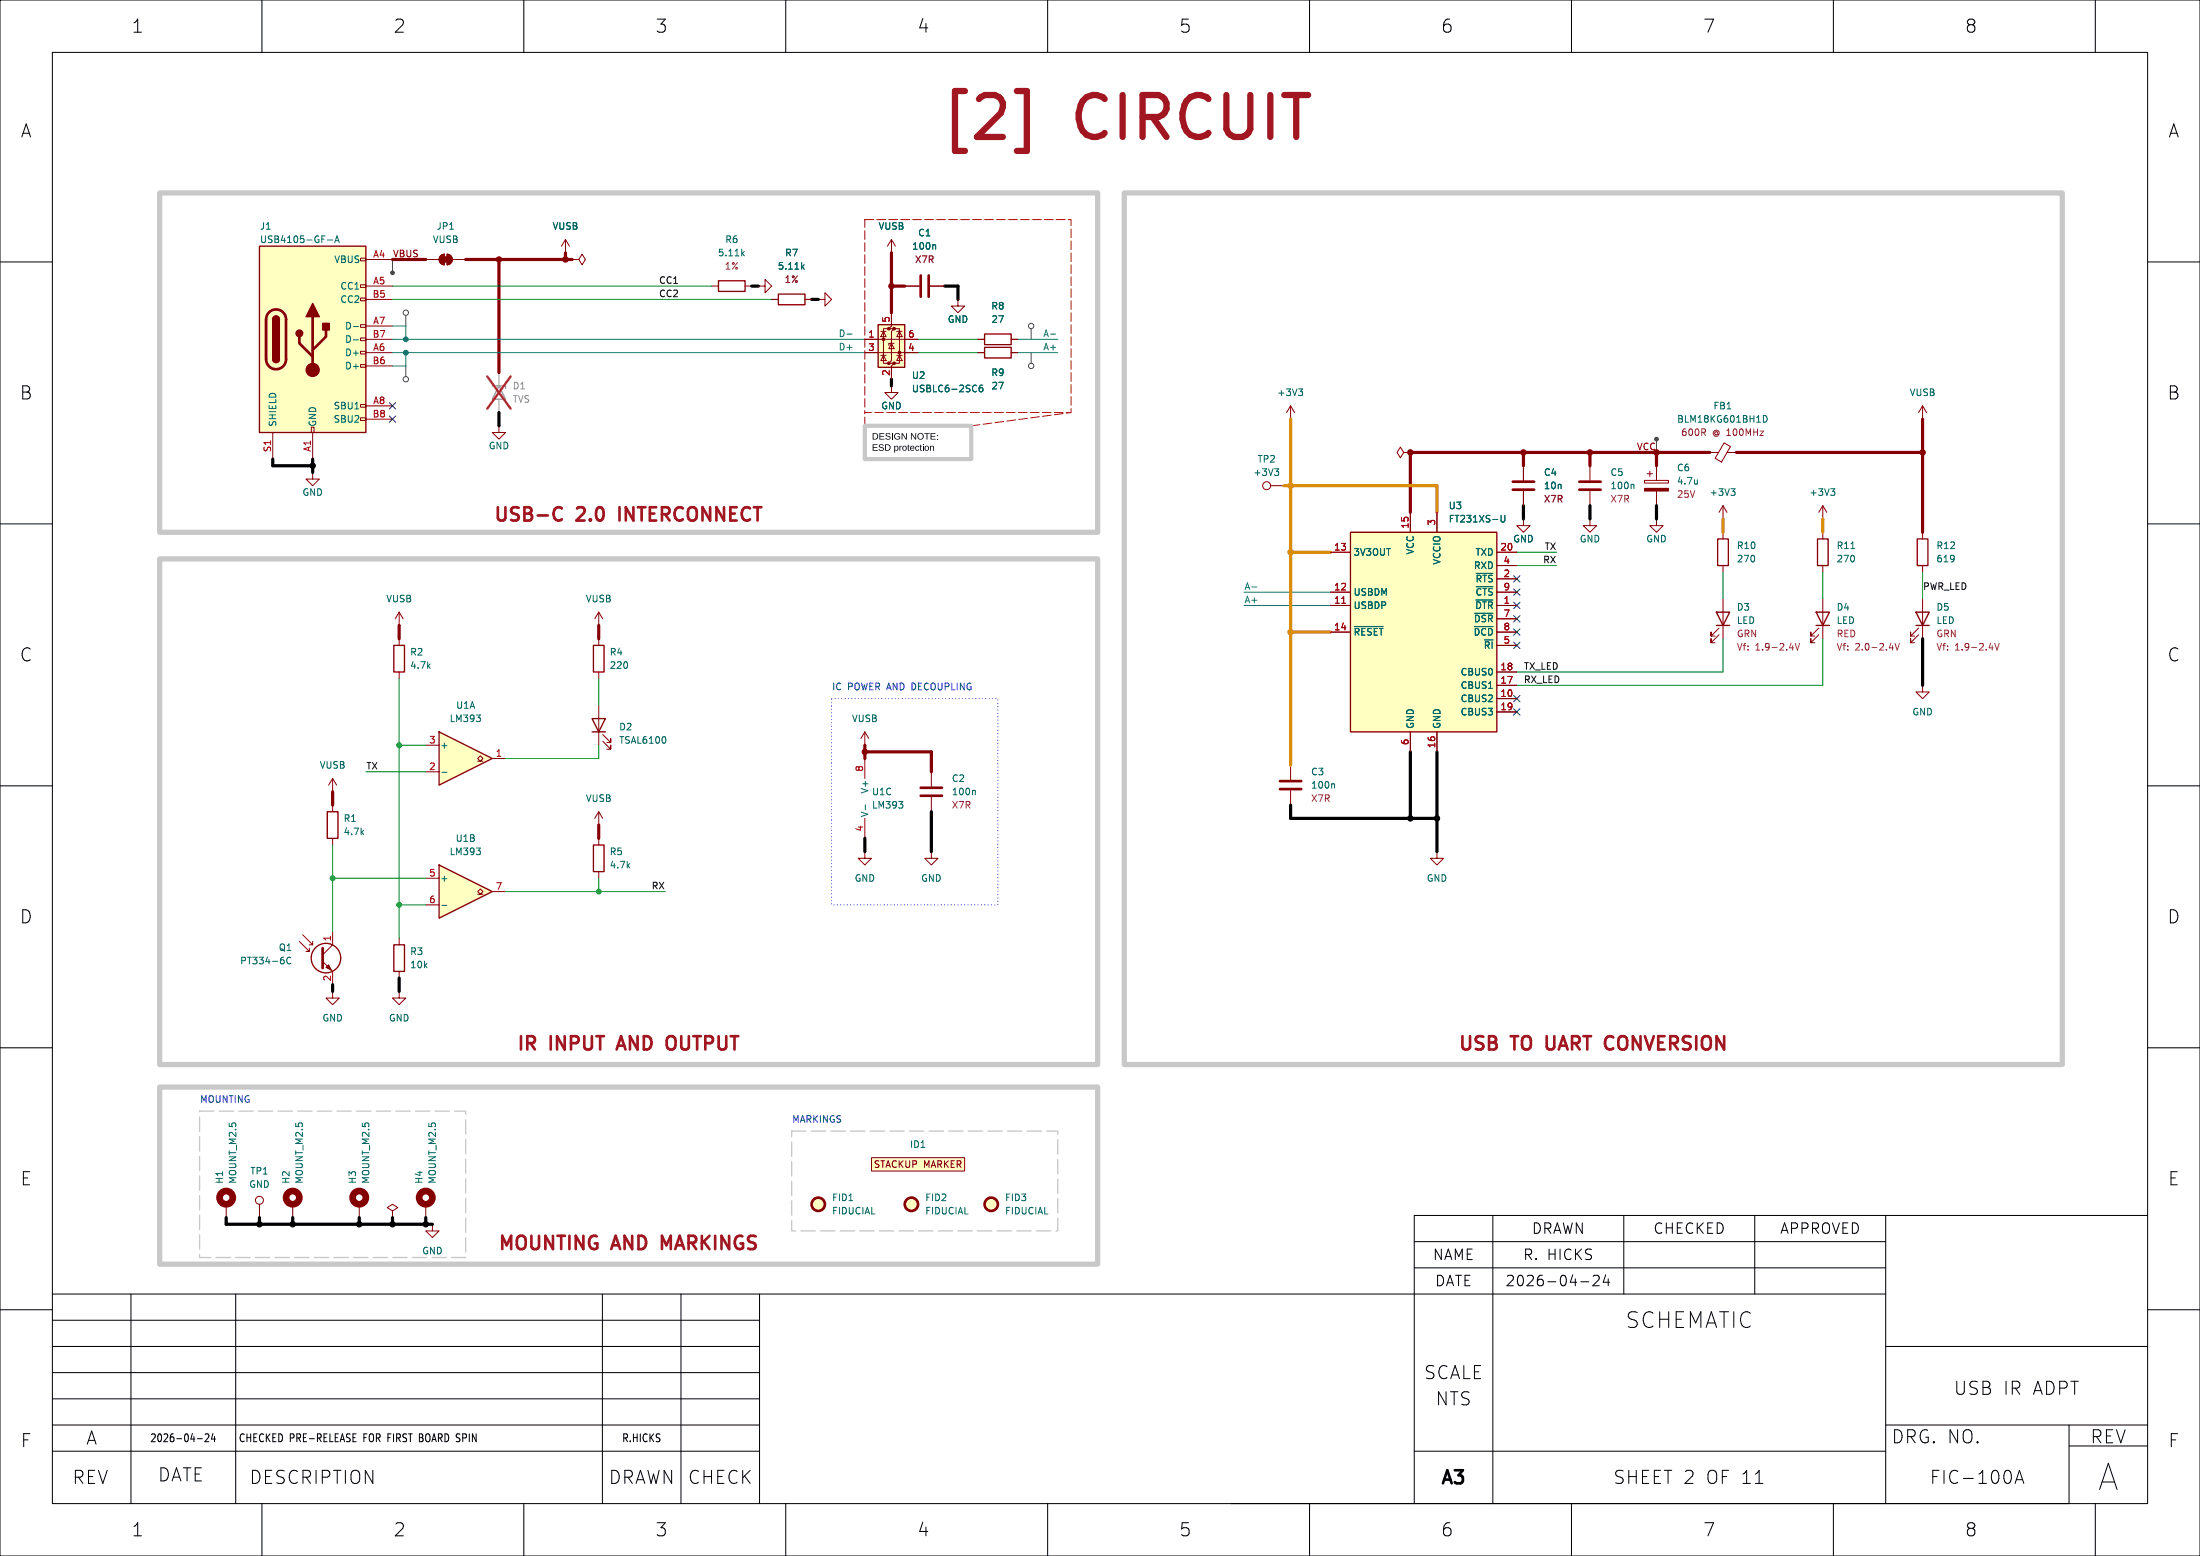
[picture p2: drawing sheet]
<svg xmlns="http://www.w3.org/2000/svg" width="420mm" height="297mm" viewBox="0 0 420 297" stroke-linecap="round" stroke-linejoin="round" font-family="sans-serif">
<g fill="none" stroke="#000" stroke-width=".19">
<path d="M0 0h420v297h-420zM10 10h400v277h-400zM50 0v10M100 0v10M150 0v10M200 0v10M250 0v10M300 0v10M350 0v10M400 0v10M0 50h10M410 50h10"/>
<path d="M0 100h10M410 100h10M0 150h10M410 150h10M0 200h10M410 200h10M270 237h90M285 232v55M310 232v15M335 232v15M360 232v55M410 232h-140v55"/>
<path d="M0 250h10M10 247h350M10 257h135M10 252h135M25 247v40M45 247v40M115 247v40M130 247v40M145 247v40M270 242h90M301.8 244.7h1.5M304.2 243.6l.2-.2 .7 .1a.54 .54 0 0 1 .1 .8l-1.1 1.1h1.2"/>
<path d="M306.5 243.3l-.4 1.5h1.2M307 244.1v1.3M360 257h50M410 250h10M10 277h135M10 272h135M10 267h135M10 262h135M37.7 274.6h.9M39.2 273.8l.4-.1 .3 .4-.8 1.1h.8M40.7 273.6l-.3 1.1h.7M41 274.2v1"/>
<path d="M270 277h90M360 272h50M395 272v15h-160M395 276h15M50 287v10M100 287v10M150 287v10M200 287v10M250 287v10M300 287v10M350 287v10M384.7 283.2l.8-2.5 .9 2.5"/>
<path d="M384.9 282.4h1.2M400 287v10"/>
</g>
<path d="M182.9 57.2v1.2h1.2l-1.2 1.3-1.3-1.3h1.3M182.9 57.2h.1M170.2 73.7v1.2h1.2l-1.2 1.3-1.3-1.3h1.3M170.2 73.7h.1M186.7 67.3h1.3M193 67.3h1.3M114.3 157.5h.1M114.3 154.9l-.8 1.3M114.3 154.9l.8 1.3M114.3 154.9v2.6M274.3 162.6v1.2h1.3l-1.3 1.3-1.3-1.3h1.3M274.3 162.6h.1" fill="none" stroke="#840000" stroke-width=".19"/>
<path d="M188 66.3h5v2h-5z" fill="none" stroke="#840000" stroke-width=".25"/>
<path d="M167.6 62h5.1v8.1h-5.1z" fill="#ffffc2"/>
<g fill="#840000" stroke="#840000" stroke-width=".19">
<circle cx="168.7" cy="64.8" r=".25"/>
<circle cx="169.7" cy="62.7" r=".25"/>
<circle cx="169.7" cy="69.3" r=".25"/>
<circle cx="170.7" cy="62.7" r=".25"/>
<circle cx="170.7" cy="69.3" r=".25"/>
<circle cx="171.7" cy="67.3" r=".25"/>
</g>
<g fill="none" stroke="#840000" stroke-width=".19">
<path d="M109.2 49.5h1.3l.6-1 .7 1-.7 1-.6-1M109.2 49.5h.1M144.8 54.6h1.2v-1.3l1.3 1.3-1.3 1.3v-1.3M144.8 54.6h.1M156.2 57.2h1.3v-1.3l1.2 1.3-1.2 1.2v-1.2M156.2 57.2h.1M170.2 59.7v2.5l-.5 .5h1l-.5 .5v5.6l-.5 .5h1l-.5 .6v2.5M165.1 64.8h10.2M165.1 67.3h10.2M168.1 67.8h1.1M168.1 63.2h1.1M168.7 63.2l.5 1.1h-1.1z"/>
<path d="M168.7 67.8l.5 1h-1.1zM169.7 62.7h-1v6.6h1M170.2 65.5l.5 1h-1zM170.7 65.5h-1v.4M170.7 62.7h1v6.6h-1M171.2 67.8h1M171.2 63.2h1M171.7 63.2l.5 1.1h-1zM171.7 67.8l.5 1h-1z"/>
</g>
<path d="M167.6 62h5.1v8.1h-5.1z" fill="none" stroke="#840000" stroke-width=".25"/>
<path d="M187.5 73.5l-.3 .1a.86 .86 0 0 0 0 1.2l.4-.1v-.5l-.2-.2-.4 .1-.1 .1" fill="none" stroke="#006464" stroke-width=".19"/>
<path d="M94 73.7h2.5v.5M95.2 73.7l1.3 2.5h-2.5z" fill="none" stroke="#9c9b98" stroke-width=".25"/>
<path d="M95.2 71.1v2.6M95.2 76.2v2.5" fill="none" stroke="#9c9b98" stroke-width=".19"/>
<path d="M93 71.9l4.5 6.1M97.5 71.9l-4.5 6.1" fill="none" stroke="#e12e31" stroke-width=".46"/>
<path d="M83.8 139.7l10.2 5.1-10.2 5.1z" fill="#ffffc2"/>
<path d="M365.8 116.8h2.5l-1.3 2.6zM365.8 119.4h2.5M75.2 123.2h2v5.1h-2zM83.8 139.7l10.2 5.1-10.2 5.1zM113.3 123.2h2v5.1h-2zM62.5 154.9h2v5.1h-2zM113.3 161.3h2v5.1h-2z" fill="none" stroke="#840000" stroke-width=".25"/>
<g fill="none" stroke="#840000" stroke-width=".19">
<path d="M366.3 119.9l-1.6 1.5v-.7v.7h.8M367 114.3v7.6M76.2 121.9v1.3M76.2 128.3v1.2M114.3 121.9v1.3M114.3 128.3v1.2M366.3 121.2l-1.6 1.5v-.8v.8h.8M63.5 153.7v1.2M81.3 142.2h2.5M81.3 147.3h2.5M91.2 145.3h.5l-.5-.5 .5-.5 .5 .5-.5 .5h.5M94 144.8h2.5"/>
<path d="M63.5 160v1.3M114.3 160v1.3M114.3 166.4v1.2"/>
</g>
<path d="M90.9 136.5h.8l-.4 .5M91.7 137.1v.5M84.3 147.4h1" fill="none" stroke="#006464" stroke-width=".19"/>
<path d="M379.7 123.7h.8M380.8 122.8l.4 1.3 .5-1.3" fill="none" stroke="#840084" stroke-width=".19"/>
<path d="M83.8 165.1l10.2 5.1-10.2 5.1z" fill="#ffffc2"/>
<path d="M137.2 53.6h5v2h-5zM148.6 56.1h5.1v2.1h-5.1zM113 137.2h2.6l-1.3 2.5zM113 139.7h2.6M83.8 165.1l10.2 5.1-10.2 5.1z" fill="none" stroke="#840000" stroke-width=".25"/>
<g fill="none" stroke="#840000" stroke-width=".19">
<path d="M81.3 49.5h2.5M84.1 48.8l.7-.3v2a1.02 1.02 0 0 1-.9-.6 1.02 1.02 0 0 1 .2-1.1zM85.3 48.5a1.02 1.02 0 0 1 1.1 1 1.02 1.02 0 0 1-1.1 1zM86.4 49.5h2.5M107.9 48.3h.1M107.9 45.7l-.7 1.3M107.9 45.7l.8 1.3M107.9 45.7v2.6M135.9 54.6h1.3M142.2 54.6h1.3M147.3 57.2h1.3M153.7 57.2h1.2"/>
<path d="M170.2 48.3h.1M170.2 45.7l-.8 1.3M170.2 45.7l.7 1.3M170.2 45.7v2.6M172.7 54.6h2.8M177.5 54.6h2.8M328.9 99.1h.1M328.9 96.5l-.7 1.3M328.9 96.5l.8 1.3M328.9 96.5v2.6M76.2 119.4h.1M76.2 116.8l-.8 1.3"/>
<path d="M76.2 116.8l.8 1.3M76.2 116.8v2.6M114.3 119.4h.1M114.3 116.8l-.8 1.3M114.3 116.8l.8 1.3M114.3 116.8v2.6M114.3 134.6v7.6M165.1 139.7l-.8 1.3M165.1 139.7l.8 1.3M165.1 139.7v2.5M63.5 151.1h.1M63.5 148.6l-.8 1.3"/>
<path d="M63.5 148.6l.8 1.3M63.5 148.6v2.5M115.1 141.5l1.5 1.5v-.8v.8h-.8M115.1 140.2l1.5 1.5v-.7v.7h-.8M165.1 142.2h.1M165.1 144.8v3.8M165.1 156.2v3.8M177.8 147.3v2.8M177.8 152.1v2.8M81.3 167.6h2.5M81.3 172.7h2.5M91.2 170.7h.5l-.5-.5 .5-.5 .5 .5-.5 .5h.5"/>
<path d="M94 170.2h2.5M165.1 162.6v1.2h1.3l-1.3 1.3-1.3-1.3h1.3M165.1 162.6h.1M177.8 162.6v1.2h1.3l-1.3 1.3-1.3-1.3h1.3M177.8 162.6h.1M49.5 229.9v2.5M55.9 229.9v2.5M68.6 229.9v2.5M74.9 231.1l1-.6-1-.6-1 .6 1 .6v1.3M74.9 232.4h.1"/>
<circle cx="49.5" cy="229.1" r=".76"/>
</g>
<g fill="none" stroke="#006464" stroke-width=".19">
<path d="M141.7 48.4l.4 .4M142.1 48l-.5 .5M153.2 50.9l.3 .5M153.5 50.5l-.5 .5M178.4 46.7l.2 .2v.7M330.4 93.3h.8l-.4 .5M331 93.8l.2 .2v.3l-.2 .3M127 140.7l.1 .4-.1 .6M165.2 153.6v1M171.6 153h.7l-.4 .5M172.3 153.6v.5M186 150.9l.2 .1v.7"/>
<path d="M84.3 172.8h1M90.9 161.9h.8l-.4 .5M91.7 162.5v.5"/>
</g>
<path d="M175.8 52.6v4M177.3 52.6v4M175.8 150.4h4M175.8 151.9h4" fill="none" stroke="#840000" stroke-width=".51"/>
<g fill="none" stroke="#840000" stroke-width="1.3">
<circle cx="55.9" cy="228.6" r="1.27"/>
<circle cx="68.6" cy="228.6" r="1.27"/>
</g>
<g fill="#840000" stroke="#840000" stroke-width=".19">
<path d="M84.6 49h1v1h-1z"/>
<path d="M84.1 48.8l.7-.3v2a1.02 1.02 0 0 1-.9-.6 1.02 1.02 0 0 1 .2-1.1z"/>
<path d="M85.3 48.5a1.02 1.02 0 0 1 1.1 1 1.02 1.02 0 0 1-1.1 1z"/>
</g>
<path d="M49.5 47h20.3v35.6h-20.3z" fill="#ffffc2"/>
<g fill="none" stroke="#840000" stroke-width=".19">
<path d="M68.8 49.3h1v.5h-1zM68.8 54.4h1v.5h-1zM68.8 56.9h1v.5h-1zM69.8 49.5h5.1M69.8 54.6h5.1M69.8 57.2h5.1M68.8 62h1v.5h-1zM68.8 64.5h1v.5h-1zM68.8 67.1h1v.5h-1zM68.8 69.6h1v.5h-1zM68.8 77.2h1v.5h-1zM68.8 79.8h1v.5h-1z"/>
<path d="M69.8 62.2h5.1M69.8 64.8h5.1M69.8 67.3h5.1M69.8 69.9h5.1M69.8 77.5h5.1M186.7 64.8h1.3M193 64.8h1.3M246.4 77.5v2.5M246.4 77.5l-.8 1.2M246.4 77.5l.7 1.2M367 77.5v2.5M367 77.5l-.7 1.2"/>
<path d="M367 77.5l.8 1.2M52.1 82.6v5M59.4 81.5h.5v1.1h-.5zM59.7 82.6v5M69.8 80h5.1M242.6 92.7h2.5M246.4 80h.1M268 86.4l-.7-1.1-.6 1.1 .6 1 .7-1h1.2M269.2 86.4h.1M290.8 99.1v1.2h1.3l-1.3 1.3-1.2-1.3h1.2M290.8 99.1h.1M290.8 88.9v2.8"/>
<path d="M290.8 93.7v2.8M303.5 99.1v1.2h1.3l-1.3 1.3-1.2-1.3h1.2M303.5 99.1h.1M303.5 88.9v2.8M303.5 93.7v2.8M313.9 91.7h4.6v.5h-4.6zM314.5 90.4h1M315 89.9v1M316.2 99.1v1.2h1.3l-1.3 1.3-1.2-1.3h1.2M316.2 99.1h.1M316.2 88.9v2.8M316.2 93.7v2.8"/>
<path d="M326.4 86.4h1.6M329.1 84.5l1.3 .7-1.7 3-1.3-.7zM329.7 86.4h1.8M348 99.1h.1M348 96.5l-.8 1.3M348 96.5l.7 1.3M348 96.5v2.6M367 80h.1M328.2 119.9l-1.6 1.5v-.7v.7h.8M328.9 101.6v1.3M328.9 108v1.2M328.9 114.3v7.6"/>
<path d="M347.2 119.9l-1.5 1.5v-.7v.7h.8M348 101.6v1.3M348 108v1.2M348 114.3v7.6M367 101.6v1.3M367 108v1.2M328.2 121.2l-1.6 1.5v-.8v.8h.8M347.2 121.2l-1.5 1.5v-.8v.8h.8M367 130.8v1.3h1.3l-1.3 1.3-1.2-1.3h1.2M367 130.8h.1M246.4 146.1v2.7M246.4 150.9v2.8"/>
<circle cx="241.8" cy="92.7" r=".76"/>
</g>
<path d="M49.5 47h20.3v35.6h-20.3zM52.1 61a.64 .64 0 0 1 .6-.7 .64 .64 0 0 1 .6 .7M52.1 68.6a.64 .64 0 0 0 .6 .6 .64 .64 0 0 0 .6-.6M188 63.8h5v2h-5zM327.7 116.8h2.5l-1.3 2.6zM327.7 119.4h2.5M327.9 102.9h2v5.1h-2zM346.7 116.8h2.5l-1.2 2.6zM346.7 119.4h2.5M347 102.9h2v5.1h-2zM366 102.9h2v5.1h-2z" fill="none" stroke="#840000" stroke-width=".25"/>
<path d="M51.4 59.6a1.9 1.9 0 0 1 2-.4 1.9 1.9 0 0 1 1.2 1.8v7.6a1.91 1.91 0 0 1-1.9 1.9 1.91 1.91 0 0 1-1.9-1.9v-7.8l.2-.6zM57.1 64.3v1.2l2.6 2.6M59.7 60.5v10.1M62.2 63v1.3l-2.5 2.5M288.8 93.5h4.1M288.8 91.9h4.1M301.5 93.5h4.1M301.5 91.9h4.1M244.3 150.6h4.1M244.3 149.1h4.1" fill="none" stroke="#840000" stroke-width=".51"/>
<g fill="#840000" stroke="#840000" stroke-width=".25">
<path d="M52.1 61h1.2v7.6h-1.2z"/>
<path d="M52.3 60.5a.64 .64 0 0 1 .6-.1 .64 .64 0 0 1 .4 .6h-1.2z"/>
<path d="M52.1 68.6h1.2a.64 .64 0 0 1-.6 .6 .64 .64 0 0 1-.6-.6z"/>
<path d="M59.7 57.9l1.3 2.6h-2.6z"/>
<path d="M61.6 61.7h1.3v1.3h-1.3z"/>
<circle cx="57.1" cy="63.6" r=".63"/>
</g>
<g fill="#840000" stroke="#840000" stroke-width=".19">
<path d="M313.9 93.2h4.6v.5h-4.6z"/>
<circle cx="59.7" cy="70.6" r="1.27"/>
</g>
<g fill="none" stroke="#006464" stroke-width=".19">
<path d="M62.5 45.8h1M63.9 46.3l.4-1.3 .5 1.3M64 45.9h.6M67.5 62.3h.9M67.5 64.9h.9M247.9 74.2h.8l-.4 .5M248.4 74.7l.3 .3v.3l-.3 .2M336.6 79.3a.64 .64 0 0 1 .8 .7 .64 .64 0 0 1-.8 .6zM243.3 89.5h.8l-.4 .5M243.9 90l.2 .2v.3l-.2 .2M311.7 92.4l.2 .2v.7M324 91.6v.8"/>
<path d="M324 92.3h.1M349.5 93.3h.8l-.4 .5M350 93.8l.3 .2v.3l-.3 .3M353.4 104.7h.7M254.6 149.6l.2 .2v.6"/>
</g>
<path d="M341.6 123.7h.8M342.7 122.8l.4 1.3 .5-1.3M360.7 123.7h.8M361.8 122.8l.4 1.3 .4-1.3" fill="none" stroke="#840084" stroke-width=".19"/>
<path d="M257.8 101.6h27.9v38.1h-27.9z" fill="#ffffc2"/>
<path d="M257.8 101.6h27.9v38.1h-27.9zM75.2 180.3h2v5.1h-2z" fill="none" stroke="#840000" stroke-width=".25"/>
<g fill="none" stroke="#840000" stroke-width=".19">
<path d="M269.2 97.8v3.8M274.3 97.8v3.8M254 105.4h3.8M254 113h3.8M254 115.6h3.8M285.7 105.4h3.9M285.7 113h3.9M285.7 115.6h3.9M285.7 108h3.9M285.7 110.5h3.9M285.7 118.1h3.9M254 120.7h3.8"/>
<path d="M269.2 139.7v3.8M274.3 139.7v3.8M285.7 120.7h3.9M285.7 123.2h3.9M285.7 128.3h3.9M285.7 130.8h3.9M285.7 133.4h3.9M285.7 135.9h3.9M76.2 179.1v1.2M76.2 185.4v1.3"/>
</g>
<path d="M256.1 115.2h.8" fill="none" stroke="#a90000" stroke-width=".19"/>
<path d="M286.6 98.4v1l.2 .2h.4l.1-.2v-1M258.5 119.6h5.5M281.5 119.6h3.5M281.5 117.1h3.5M281.8 114.5h3.2M281.8 109.4h3.2M281.8 112h3.2" fill="none" stroke="#006464" stroke-width=".19"/>
<path d="M166.4 221h17.7v2.5h-17.7z" fill="#ffffc2"/>
<g fill="none" stroke="#840000" stroke-width=".19">
<path d="M107.9 48.3h.1M109.2 49.5h.1M144.8 54.6h.1M147.3 57.2h1.3M153.7 57.2h1.2M170.2 48.3h.1M170.2 59.7v2.5M172.7 54.6h2.8M177.5 54.6h2.8M182.9 57.2h.1M165.1 64.8h2.5M165.1 67.3h2.5"/>
<path d="M170.2 73.7h.1M170.2 69.9v2.5M172.7 64.8h2.6M172.7 67.3h2.6M186.7 64.8h1.3M186.7 67.3h1.3M193 64.8h1.3M193 67.3h1.3M59.7 90.2v1.2h1.3l-1.3 1.3-1.3-1.3h1.3M59.7 90.2h.1M95.2 81.3v1.3h1.3l-1.3 1.2-1.2-1.2h1.2M95.2 81.3h.1"/>
<path d="M269.2 97.8v3.8M274.3 97.8v3.8M290.8 99.1h.1M290.8 88.9v2.8M290.8 93.7v2.8M254 105.4h3.8M254 113h3.8M254 115.6h3.8M285.7 105.4h3.9M285.7 113h3.9M285.7 115.6h3.9M285.7 108h3.9"/>
<path d="M285.7 110.5h3.9M285.7 118.1h3.9M254 120.7h3.8M269.2 139.7v3.8M274.3 139.7v3.8M285.7 120.7h3.9M285.7 123.2h3.9M285.7 128.3h3.9M285.7 130.8h3.9M285.7 133.4h3.9M285.7 135.9h3.9M57.1 179.7l2 1.9v-.6"/>
<path d="M57.8 178.4l1.9 1.9v-.6M63.5 177.8v2.5l-1.9 1.9M58.4 181.6h.7M59.1 180.3h.6M61.6 183.5l1.9 1.9v2.6M63.5 189.2v1.3h1.3l-1.3 1.3-1.3-1.3h1.3M63.5 189.2h.1M76.2 189.2v1.3h1.3l-1.3 1.3-1.3-1.3h1.3M76.2 189.2h.1M43.2 229.9v2.5M81.3 229.9v2.5M82.5 233.7v1.2h1.3l-1.3 1.3-1.2-1.3h1.2"/>
<path d="M82.5 233.7h.1M166.4 221h17.7v2.5h-17.7z"/>
</g>
<g fill="none" stroke="#840000" stroke-width="1.3">
<circle cx="43.2" cy="228.6" r="1.27"/>
<circle cx="81.3" cy="228.6" r="1.27"/>
</g>
<g fill="#ffffc2" stroke="#ffffc2" stroke-width=".19">
<circle cx="156.2" cy="229.9" r="1.27"/>
<circle cx="174" cy="229.9" r="1.27"/>
<circle cx="189.2" cy="229.9" r="1.27"/>
</g>
<g fill="none" stroke="#840000" stroke-width=".51">
<path d="M61.6 181v3.8"/>
<circle cx="156.2" cy="229.9" r="1.27"/>
<circle cx="174" cy="229.9" r="1.27"/>
<circle cx="189.2" cy="229.9" r="1.27"/>
</g>
<circle cx="62.2" cy="182.9" r="2.82" fill="none" stroke="#840000" stroke-width=".25"/>
<g fill="#840000" stroke="#840000" stroke-width=".19">
<path d="M62.2 184.7l.5-.5 .5 1z"/>
<circle cx="95.3" cy="49.5" r=".52"/>
<circle cx="108" cy="49.5" r=".52"/>
<circle cx="165.1" cy="143.5" r=".52"/>
<circle cx="170.2" cy="54.6" r=".52"/>
<circle cx="367" cy="86.4" r=".52"/>
<circle cx="316.2" cy="86.4" r=".52"/>
<circle cx="290.8" cy="86.4" r=".52"/>
<circle cx="303.5" cy="86.4" r=".52"/>
<circle cx="269.2" cy="86.4" r=".52"/>
</g>
<path d="M153.2 50.9l.3 .5M153.5 50.5l-.5 .5M178.4 46.7l.2 .2v.7M187.5 73.5l-.3 .1a.86 .86 0 0 0 0 1.2l.4-.1v-.5l-.2-.2-.4 .1-.1 .1M286.6 98.4v1l.2 .2h.4l.1-.2v-1M258.5 119.6h5.5M281.5 119.6h3.5M281.5 117.1h3.5M281.8 114.5h3.2M281.8 109.4h3.2M281.8 112h3.2M55.5 182.8a.6 .6 0 0 0-.8 .5 .6 .6 0 0 0 .6 .7l.2-.1" fill="none" stroke="#006464" stroke-width=".19"/>
<g fill="none" stroke="#484848" stroke-width=".19">
<path d="M74.9 49.5v2.2M77.5 60.2v2M77.5 69.9v2M196.8 62.7v2.1M196.8 67.3v2"/>
<circle cx="77.5" cy="59.7" r=".51"/>
<circle cx="77.5" cy="72.4" r=".51"/>
<circle cx="196.9" cy="69.9" r=".51"/>
<circle cx="196.9" cy="62.2" r=".51"/>
</g>
<g fill="#484848" stroke="#484848" stroke-width=".19">
<circle cx="74.9" cy="52.1" r=".36"/>
<circle cx="316.2" cy="83.8" r=".36"/>
</g>
<path d="M74.9 64.8h90.2M74.9 67.3h90.2M74.9 62.2h2.6v2.6M77.5 67.3v2.6h-2.6M161.7 63.8h1M194.3 64.8h7.6M194.3 67.3h7.6M200.6 63.8h.9M237.5 113h16.5M237.5 115.6h16.5M239 112h.9" fill="none" stroke="#008484" stroke-width=".19"/>
<path d="M165.1 41.9h39.4v36.8h-39.4zM165.1 81.3v-2.6M185.4 81.3l19.1-2.6" fill="none" stroke="#f00" stroke-width=".19" stroke-dasharray="1.7 .6"/>
<g fill="none" stroke="#840000" stroke-width=".61">
<path d="M74.9 49.5h6.4M88.9 49.5h20.3M95.2 49.5v21.6M107.9 48.3v1.2M170.2 54.6h2.5M170.2 48.3v11.4M290.8 86.4v2.5M303.5 86.4v2.5M316.2 86.4v2.5M326.4 86.4h-57.2v11.4M331.5 86.4h35.5M367 80v21.6"/>
<path d="M76.2 119.4v2.5M114.3 119.4v2.5M63.5 151.1v2.6M114.3 157.5v2.5M165.1 142.2v2.6M165.1 143.5h12.7v3.8"/>
</g>
<g fill="none" stroke="#009600" stroke-width=".19">
<path d="M74.9 54.6h61M74.9 57.2h72.4M175.3 67.3h11.4M175.3 64.8h11.4M289.6 105.4h7.6M289.6 108h7.6M328.9 109.2v5.1M348 109.2v5.1M367 109.2v5.1M76.2 129.5v49.6M114.3 129.5v5.1M328.9 121.9v6.4h-39.3"/>
<path d="M348 121.9v8.9h-58.4M69.8 147.3h11.5M76.2 142.2h5.1M114.3 142.2v2.6h-17.8M63.5 161.3v16.5M63.5 167.6h17.8M76.2 172.7h5.1M96.5 170.2h30.5M114.3 167.6v2.6"/>
</g>
<path d="M245.1 92.7h29.2v5.1M246.4 80v66.1M328.9 99.1v2.5M348 99.1v2.5M246.4 105.4h7.6M246.4 120.7h7.6" fill="none" stroke="#dc8e00" stroke-width=".61"/>
<g fill="none" stroke="#000" stroke-width=".61">
<path d="M143.5 54.6h1.3M154.9 57.2h1.3M180.3 54.6h2.6v2.6M95.2 78.7v2.6M170.2 72.4v1.3M52.1 87.6v1.3h7.6M59.7 87.6v2.6M290.8 96.5v2.6M303.5 96.5v2.6M316.2 96.5v2.6M367 121.9v8.9M177.8 154.9v7.7"/>
<path d="M246.4 153.7v2.5h27.9M269.2 143.5v12.7M274.3 143.5v19.1M165.1 160v2.6M63.5 188v1.2M76.2 186.7v2.5M43.2 232.4v1.3h39.3M49.5 232.4v1.3M55.9 232.4v1.3M68.6 232.4v1.3M74.9 232.4v1.3M81.3 232.4v1.3"/>
</g>
<g fill="none" stroke="#000084" stroke-width=".19">
<path d="M74.3 76.9l1.2 1.2M74.3 79.4l1.2 1.2M75.5 76.9l-1.2 1.2M75.5 79.4l-1.2 1.2M289 117.5l1.2 1.2M289 109.9l1.2 1.2M289 112.4l1.2 1.2M289 115l1.2 1.2M290.2 117.5l-1.2 1.2M290.2 109.9l-1.2 1.2M290.2 112.4l-1.2 1.2M290.2 115l-1.2 1.2"/>
<path d="M289 132.7l1.2 1.3M289 135.3l1.2 1.2M289 120l1.2 1.3M289 122.6l1.2 1.2M290.2 132.7l-1.2 1.3M290.2 135.3l-1.2 1.2M290.2 120l-1.2 1.3M290.2 122.6l-1.2 1.2"/>
</g>
<path d="M165.1 81.3h20.3v6.3h-20.3z" fill="none" stroke="#c8c8c8" stroke-width=".8"/>
<g fill="#000">
<path d="M166.6 82.7h.4a.61 .61 0 0 1 .7 .6 .61 .61 0 0 1-.6 .6h-.5v-.1h.4a.48 .48 0 0 0 .5-.5 .48 .48 0 0 0-.5-.5h-.2v1h-.2zM166.6 84.8h.9v.1h-.7v.4h.7v.2h-.7v.4h.8v.1h-1zM167.8 84.9l.6-.1 .3 .3h-.2a.26 .26 0 0 0-.3-.3 .26 .26 0 0 0-.1 .5h.2a.4 .4 0 0 1 .4 .5 .4 .4 0 0 1-.6 .2l-.3-.1-.1-.2h.2a.31 .31 0 0 0 .4 .3 .31 .31 0 0 0 .2-.5l-.6-.2zM167.9 82.7h.9v.1h-.8v.4h.8v.1h-.8v.5h.8v.1h-.9zM169 84.8h.4a.61 .61 0 0 1 .6 .6 .61 .61 0 0 1-.6 .6h-.4v-.1h.4a.48 .48 0 0 0 .5-.5 .48 .48 0 0 0-.5-.5h-.3v1h-.1zM169.1 82.8l.6-.1 .3 .2-.2 .1a.26 .26 0 0 0-.3-.3 .26 .26 0 0 0-.1 .5h.2a.4 .4 0 0 1 .4 .5 .4 .4 0 0 1-.6 .2l-.3-.1-.1-.2h.2a.31 .31 0 0 0 .4 .3 .31 .31 0 0 0 .2-.5l-.7-.2zM170.3 82.7h.1v1.2h-.1zM170.8 82.8l.6-.1 .4 .2-.1 .1a.49 .49 0 0 0-.7 0 .49 .49 0 0 0 0 .7 .49 .49 0 0 0 .7-.1v-.2h-.4v-.1h.5v.4a.67 .67 0 0 1-.9 .1 .67 .67 0 0 1-.1-1zM172.1 82.7h.2l.7 1v-1h.1v1.2h-.2l-.6-1v1h-.2zM173.9 82.7h.2l.7 1-.1-1h.2v1.2h-.2l-.7-1 .1 1h-.2zM175.3 82.8a.62 .62 0 0 1 1 .1 .62 .62 0 0 1-.4 .9 .62 .62 0 0 1-.8-.5h.2a.45 .45 0 0 0 .7 .4 .45 .45 0 0 0 0-.8 .45 .45 0 0 0-.7 .3l-.2 .1zM176.1 84.7h.2v.2h-.2z"/>
<path d="M176.5 82.7h1v.1h-.5v1.1h-.1v-1.1h-.4zM177.7 82.7h.9v.1h-.8v.4h.7v.1h-.7v.5h.8v.1h-.9zM178.9 83h.1v.1h-.1zM178.9 83.7h.1v.2h-.1z"/>
</g>
<path d="M106.2 96.9a.89 .89 0 0 1 1.1 .2M107.3 99.1a.89 .89 0 0 1-1.1 .1M118.6 197.8l-.9 2.5M128.4 197.8l-.8 .1M127.6 200.2l.8 .1" fill="none" stroke="#a21622" stroke-width=".51"/>
<path d="M194.1 17.4h1.9v11.4h-1.9" fill="none" stroke="#a21622" stroke-width="1.2"/>
<path d="M158.7 133.4h31.8v39.3h-31.8z" fill="none" stroke="#0000c2" stroke-width=".19" stroke-dasharray="0 .6"/>
<path d="M30.5 36.8h179v64.8h-179zM214.6 36.8h179.1v166.4h-179.1zM30.5 106.7h179v96.5h-179zM30.5 207.5h179v33.8h-179z" fill="none" stroke="#c8c8c8" stroke-width="1"/>
<path d="M38.1 212.1h50.8v27.9h-50.8zM151.1 215.9h50.8v19h-50.8z" fill="none" stroke="#c8c8c8" stroke-width=".25" stroke-dasharray="2.7 1"/>
<path d="M256.1 115.2h.8" fill="none" stroke="#a90000" stroke-width=".19"/>
<g fill="#009600" stroke="#009600" stroke-width=".19">
<circle cx="76.2" cy="172.7" r=".46"/>
<circle cx="76.2" cy="142.2" r=".46"/>
<circle cx="114.3" cy="170.2" r=".46"/>
<circle cx="63.5" cy="167.6" r=".46"/>
</g>
<g fill="#000" stroke="#000" stroke-width=".19">
<circle cx="59.7" cy="88.9" r=".52"/>
<circle cx="269.2" cy="156.2" r=".52"/>
<circle cx="274.3" cy="156.2" r=".52"/>
<circle cx="49.5" cy="233.7" r=".52"/>
<circle cx="55.9" cy="233.7" r=".52"/>
<circle cx="68.6" cy="233.7" r=".52"/>
<circle cx="74.9" cy="233.7" r=".52"/>
<circle cx="81.3" cy="233.7" r=".52"/>
</g>
<g fill="#008484" stroke="#008484" stroke-width=".19">
<circle cx="77.5" cy="64.8" r=".46"/>
<circle cx="77.5" cy="67.3" r=".46"/>
</g>
<g fill="#dc8e00" stroke="#dc8e00" stroke-width=".19">
<circle cx="246.4" cy="92.7" r=".52"/>
<circle cx="246.4" cy="120.7" r=".52"/>
<circle cx="246.4" cy="105.4" r=".52"/>
</g>
<g font-size="11.1" fill="#a21622">
<text x="179" y="28.3">[2]</text>
<text x="205.4" y="28.3">CIRCUIT</text>
</g>
<text font-size="7" x="400.6" y="284.7">A</text>
<text font-size="4.2" x="310.3" y="253.7">SCHEMATIC</text>
<g font-size="3.5">
<text x="25" y="6.5">1</text>
<text x="75" y="6.5">2</text>
<text x="125" y="6.5">3</text>
<text x="175" y="6.5">4</text>
<text x="225" y="6.5">5</text>
<text x="275" y="6.5">6</text>
<text x="325" y="6.5">7</text>
<text x="375" y="6.5">8</text>
<text x="3.9" y="26.5">A</text>
<text x="413.9" y="26.5">A</text>
<text x="3.8" y="76.5">B</text>
<text x="413.8" y="76.5">B</text>
<text x="3.8" y="126.5">C</text>
<text x="413.8" y="126.5">C</text>
<text x="3.8" y="176.5">D</text>
<text x="413.8" y="176.5">D</text>
<text x="3.9" y="226.5">E</text>
<text x="413.9" y="226.5">E</text>
<text x="271.9" y="263.5">SCALE</text>
<text x="274.1" y="268.5">NTS</text>
<text x="373" y="266.5">USB IR ADPT</text>
<text x="16.4" y="276">A</text>
<text x="361" y="275.7">DRG. NO.</text>
<text x="399.1" y="275.7">REV</text>
<text x="3.9" y="276.5">F</text>
<text x="413.9" y="276.5">F</text>
<text x="13.8" y="283.5">REV</text>
<text x="30.1" y="283">DATE</text>
<text x="47.5" y="283.5">DESCRIPTION</text>
<text x="116.2" y="283.5">DRAWN</text>
<text x="131.3" y="283.5">CHECK</text>
<text x="274.7" y="284">A3</text>
<text x="308" y="283.5">SHEET 2 OF 11</text>
<text x="368.4" y="283.5">FIC-100A</text>
<text x="25" y="293.5">1</text>
<text x="75" y="293.5">2</text>
<text x="125" y="293.5">3</text>
<text x="175" y="293.5">4</text>
<text x="225" y="293.5">5</text>
<text x="275" y="293.5">6</text>
<text x="325" y="293.5">7</text>
<text x="375" y="293.5">8</text>
</g>
<g font-size="3.5" fill="#a21622">
<text x="93.9" y="99.7">USB-C</text>
<text x="110.2" y="99.7">2.0</text>
<text x="119.2" y="99.7">INTERCONNECT</text>
<text x="98.3" y="200.7">IR</text>
<text x="105" y="200.7">INPUT</text>
<text x="119" y="200.7">AND</text>
<text x="129.3" y="200.7">OUTPUT</text>
<text x="278.1" y="200.7">USB</text>
<text x="288.6" y="200.7">TO</text>
<text x="296.2" y="200.7">UART CONVERSION</text>
<text x="94.8" y="238.8">MOUNTING</text>
<text x="117" y="238.8">AND</text>
<text x="127.3" y="238.8">MARKINGS</text>
</g>
<g font-size="2.8">
<text x="292.4" y="235.7">DRAWN</text>
<text x="315.6" y="235.7">CHECKED</text>
<text x="339.8" y="235.7">APPROVED</text>
<text x="273.5" y="240.7">NAME</text>
<text x="273.9" y="245.7">DATE</text>
<text x="287.4" y="245.7">2026-04-24</text>
<text x="290.7" y="240.7">R. HICKS</text>
</g>
<g font-size="2.1">
<text x="28.6" y="275.5">2026-04-24</text>
<text x="45.5" y="275.5">CHECKED PRE-RELEASE</text>
<text x="69.5" y="275.5">FOR FIRST BOARD SPIN</text>
<text x="118.7" y="275.5">R.HICKS</text>
</g>
<g font-size="1.8" fill="#006464">
<text x="49.5" y="44">J1</text>
<text x="49.5" y="46.6">USB4105-GF-A</text>
<text x="82.5" y="46.6">VUSB</text>
<text x="83.3" y="44">JP1</text>
<text x="105.4" y="44">VUSB</text>
<text x="138.4" y="46.6">R6</text>
<text x="167.6" y="44">VUSB</text>
<text x="174" y="47.9">100n</text>
<text x="175.2" y="45.3">C1</text>
<text x="63.7" y="50.4">VBUS</text>
<text x="137" y="49.1">5.11k</text>
<text x="148.4" y="51.7">5.11k</text>
<text x="149.8" y="49.1">R7</text>
<text x="64.9" y="55.5">CC1</text>
<text x="64.9" y="58">CC2</text>
<text x="189.2" y="59.3">R8</text>
<text x="65.8" y="63.1">D-</text>
<text x="65.8" y="65.6">D-</text>
<text x="180.8" y="61.8">GND</text>
<text x="189.2" y="61.8">27</text>
<text x="65.8" y="68.2">D+</text>
<text x="65.8" y="70.7">D+</text>
<text x="189.2" y="72">R9</text>
<text x="174" y="75.1">USBLC6-2SC6</text>
<text x="174" y="72.5">U2</text>
<text x="189.2" y="74.5">27</text>
<text x="243.7" y="75.8">+3V3</text>
<text x="364.5" y="75.8">VUSB</text>
<text x="52.9" y="81.5" transform="rotate(-90 52.9 81.5)">SHIELD</text>
<text x="60.6" y="81.5" transform="rotate(-90 60.6 81.5)">GND</text>
<text x="63.6" y="78.3">SBU1</text>
<text x="63.6" y="80.9">SBU2</text>
<text x="168.1" y="78.3">GND</text>
<text x="320.1" y="80.9">BLM18KG601BH1D</text>
<text x="327" y="78.3">FB1</text>
<text x="93.2" y="86">GND</text>
<text x="240" y="88.5">TP2</text>
<text x="57.7" y="94.8">GND</text>
<text x="239.2" y="91">+3V3</text>
<text x="294.6" y="91">C4</text>
<text x="294.6" y="93.6">10n</text>
<text x="307.3" y="91">C5</text>
<text x="307.3" y="93.6">100n</text>
<text x="320" y="90.1">C6</text>
<text x="320" y="92.7">4.7u</text>
<text x="326.3" y="94.8">+3V3</text>
<text x="345.3" y="94.8">+3V3</text>
<text x="276.5" y="97.4">U3</text>
<text x="276.5" y="99.9">FT231XS-U</text>
<text x="258.3" y="106.3">3V3OUT</text>
<text x="270.1" y="105.9" transform="rotate(-90 270.1 105.9)">VCC</text>
<text x="275.2" y="107.9" transform="rotate(-90 275.2 107.9)">VCCIO</text>
<text x="281.6" y="106.3">TXD</text>
<text x="288.8" y="103.7">GND</text>
<text x="301.5" y="103.7">GND</text>
<text x="314.2" y="103.7">GND</text>
<text x="331.5" y="107.5">270</text>
<text x="331.5" y="105">R10</text>
<text x="350.5" y="107.5">270</text>
<text x="350.5" y="105">R11</text>
<text x="369.6" y="107.5">619</text>
<text x="369.6" y="105">R12</text>
<text x="258.3" y="113.9">USBDM</text>
<text x="281.3" y="108.8">RXD</text>
<text x="281.6" y="111.4">~{RTS}</text>
<text x="281.6" y="113.9">~{CTS}</text>
<text x="73.6" y="115.2">VUSB</text>
<text x="111.7" y="115.2">VUSB</text>
<text x="258.3" y="116.4">USBDP</text>
<text x="281.3" y="119">~{DSR}</text>
<text x="281.5" y="116.4">~{DTR}</text>
<text x="331.5" y="116.8">D3</text>
<text x="331.5" y="119.3">LED</text>
<text x="350.5" y="116.8">D4</text>
<text x="350.5" y="119.3">LED</text>
<text x="369.6" y="116.8">D5</text>
<text x="369.6" y="119.3">LED</text>
<text x="78.2" y="125.3">R2</text>
<text x="116.3" y="125.3">R4</text>
<text x="258.3" y="121.5">~{RESET}</text>
<text x="281.2" y="121.5">~{DCD}</text>
<text x="283.2" y="124.1">~{RI}</text>
<text x="78.2" y="127.9">4.7k</text>
<text x="116.3" y="127.9">220</text>
<text x="278.7" y="129.1">CBUS0</text>
<text x="278.7" y="131.7">CBUS1</text>
<text x="87" y="135.5">U1A</text>
<text x="278.7" y="134.2">CBUS2</text>
<text x="278.7" y="136.8">CBUS3</text>
<text x="365" y="136.8">GND</text>
<text x="83.9" y="143.1">+</text>
<text x="85.7" y="138">LM393</text>
<text x="118.1" y="139.6">D2</text>
<text x="118.1" y="142.2">TSAL6100</text>
<text x="162.5" y="138">VUSB</text>
<text x="270.1" y="139.2" transform="rotate(-90 270.1 139.2)">GND</text>
<text x="275.2" y="139.2" transform="rotate(-90 275.2 139.2)">GND</text>
<text x="60.9" y="146.9">VUSB</text>
<text x="181.6" y="149.5">C2</text>
<text x="250.2" y="148.2">C3</text>
<text x="111.7" y="153.3">VUSB</text>
<text x="166" y="151.6" transform="rotate(-90 166 151.6)">V+</text>
<text x="166.4" y="152">U1C</text>
<text x="166.4" y="154.5">LM393</text>
<text x="181.6" y="152">100n</text>
<text x="250.2" y="150.7">100n</text>
<text x="65.5" y="157.1">R1</text>
<text x="65.5" y="159.6">4.7k</text>
<text x="86.9" y="160.9">U1B</text>
<text x="166" y="156.1" transform="rotate(-90 166 156.1)">V-</text>
<text x="85.7" y="163.4">LM393</text>
<text x="116.3" y="163.4">R5</text>
<text x="116.3" y="166">4.7k</text>
<text x="83.9" y="168.5">+</text>
<text x="163.1" y="168.5">GND</text>
<text x="175.8" y="168.5">GND</text>
<text x="272.3" y="168.5">GND</text>
<text x="45.7" y="184.3">PT334-6C</text>
<text x="53.1" y="181.7">Q1</text>
<text x="78.2" y="182.5">R3</text>
<text x="78.2" y="185">10k</text>
<text x="61.5" y="195.2">GND</text>
<text x="74.2" y="195.2">GND</text>
<text x="173.6" y="219.3">ID1</text>
<text x="42.8" y="226.1" transform="rotate(-90 42.8 226.1)">H1</text>
<text x="45.3" y="226.1" transform="rotate(-90 45.3 226.1)">MOUNT_M2.5</text>
<text x="47.5" y="226.9">GND</text>
<text x="47.7" y="224.4">TP1</text>
<text x="55.5" y="226.1" transform="rotate(-90 55.5 226.1)">H2</text>
<text x="58" y="226.1" transform="rotate(-90 58 226.1)">MOUNT_M2.5</text>
<text x="68.2" y="226.1" transform="rotate(-90 68.2 226.1)">H3</text>
<text x="70.7" y="226.1" transform="rotate(-90 70.7 226.1)">MOUNT_M2.5</text>
<text x="80.9" y="226.1" transform="rotate(-90 80.9 226.1)">H4</text>
<text x="83.4" y="226.1" transform="rotate(-90 83.4 226.1)">MOUNT_M2.5</text>
<text x="158.8" y="229.5">FID1</text>
<text x="158.8" y="232">FIDUCIAL</text>
<text x="176.5" y="229.5">FID2</text>
<text x="176.5" y="232">FIDUCIAL</text>
<text x="191.8" y="229.5">FID3</text>
<text x="191.8" y="232">FIDUCIAL</text>
<text x="80.5" y="239.6">GND</text>
</g>
<g font-size="1.8" fill="#a90000">
<text x="71.1" y="49.3">A4</text>
<text x="71" y="56.9">B5</text>
<text x="71.1" y="54.4">A5</text>
<text x="71" y="64.5">B7</text>
<text x="71.1" y="62">A7</text>
<text x="165.7" y="64.5">1</text>
<text x="169.9" y="61.7" transform="rotate(-90 169.9 61.7)">5</text>
<text x="173.3" y="64.5">6</text>
<text x="71" y="69.6">B6</text>
<text x="71.1" y="67.1">A6</text>
<text x="165.7" y="67.1">3</text>
<text x="169.9" y="71.8" transform="rotate(-90 169.9 71.8)">2</text>
<text x="173.3" y="67.1">4</text>
<text x="71.1" y="77.2">A8</text>
<text x="71" y="79.8">B8</text>
<text x="51.8" y="86.4" transform="rotate(-90 51.8 86.4)">S1</text>
<text x="59.4" y="86.3" transform="rotate(-90 59.4 86.3)">A1</text>
<text x="269" y="101" transform="rotate(-90 269 101)">15</text>
<text x="274.1" y="100.4" transform="rotate(-90 274.1 100.4)">3</text>
<text x="254.6" y="105.2">13</text>
<text x="286.3" y="105.2">20</text>
<text x="286.9" y="107.7">4</text>
<text x="254.6" y="112.8">12</text>
<text x="286.9" y="110.2">2</text>
<text x="286.9" y="112.8">9</text>
<text x="254.6" y="115.3">11</text>
<text x="286.9" y="115.3">1</text>
<text x="286.9" y="117.9">7</text>
<text x="254.6" y="120.4">14</text>
<text x="286.9" y="120.4">8</text>
<text x="286.9" y="122.9">5</text>
<text x="286.3" y="128">18</text>
<text x="286.3" y="130.6">17</text>
<text x="286.3" y="133.1">10</text>
<text x="286.3" y="135.6">19</text>
<text x="81.8" y="142">3</text>
<text x="269" y="142.3" transform="rotate(-90 269 142.3)">6</text>
<text x="274.1" y="142.9" transform="rotate(-90 274.1 142.9)">16</text>
<text x="81.8" y="147.1">2</text>
<text x="94.5" y="144.5">1</text>
<text x="164.8" y="147.4" transform="rotate(-90 164.8 147.4)">8</text>
<text x="164.8" y="158.8" transform="rotate(-90 164.8 158.8)">4</text>
<text x="81.8" y="167.4">5</text>
<text x="81.8" y="172.5">6</text>
<text x="94.5" y="169.9">7</text>
<text x="63.2" y="179.8" transform="rotate(-90 63.2 179.8)">1</text>
<text x="63.2" y="187.4" transform="rotate(-90 63.2 187.4)">2</text>
</g>
<g font-size="1.8" fill="#840000">
<text x="74.9" y="49.2">VBUS</text>
<text x="312.4" y="86">VCC</text>
<text x="166.7" y="223.1">STACKUP MARKER</text>
</g>
<g font-size="1.8" fill="#840084">
<text x="138.3" y="51.7">1%</text>
<text x="174.6" y="50.4">X7R</text>
<text x="149.7" y="54.2">1%</text>
<text x="320.8" y="83.4">600R</text>
<text x="326.9" y="83.4">@ 100MHz</text>
<text x="320" y="95.2">25V</text>
<text x="294.6" y="96.1">X7R</text>
<text x="307.3" y="96.1">X7R</text>
<text x="331.5" y="121.8">GRN</text>
<text x="331.5" y="124.4">Vf:</text>
<text x="335.1" y="124.4">1.9-2.4V</text>
<text x="350.5" y="124.4">Vf:</text>
<text x="350.5" y="121.8">RED</text>
<text x="354.1" y="124.4">2.0-2.4V</text>
<text x="369.6" y="121.8">GRN</text>
<text x="369.6" y="124.4">Vf:</text>
<text x="373.2" y="124.4">1.9-2.4V</text>
<text x="181.6" y="154.5">X7R</text>
<text x="250.2" y="153.3">X7R</text>
</g>
<g font-size="1.8" fill="#0f0f0f">
<text x="125.7" y="56.8">CC2</text>
<text x="125.7" y="54.3">CC1</text>
<text x="294.5" y="107.6">RX</text>
<text x="294.8" y="105.1">TX</text>
<text x="367" y="112.7">PWR_LED</text>
<text x="290.8" y="127.9">TX_LED</text>
<text x="290.8" y="130.5">RX_LED</text>
<text x="69.8" y="147">TX</text>
<text x="124.3" y="169.8">RX</text>
</g>
<g font-size="1.8" fill="#008484">
<text x="160" y="64.4">D-</text>
<text x="199.1" y="64.4">A-</text>
<text x="160" y="67">D+</text>
<text x="199.1" y="67">A+</text>
<text x="237.5" y="112.7">A-</text>
<text x="237.5" y="115.2">A+</text>
</g>
<g font-size="1.8" fill="#939391">
<text x="97.8" y="74.5">D1</text>
<text x="97.8" y="77.1">TVS</text>
</g>
<text font-size="1.8" x="166.5" y="86.8">ESD protection</text>
<g font-size="1.8" fill="#0000c2">
<text x="158.7" y="131.8">IC</text>
<text x="161.8" y="131.8">POWER AND DECOUPLING</text>
<text x="38.1" y="210.6">MOUNTING</text>
<text x="151.1" y="214.4">MARKINGS</text>
</g>
</svg>
